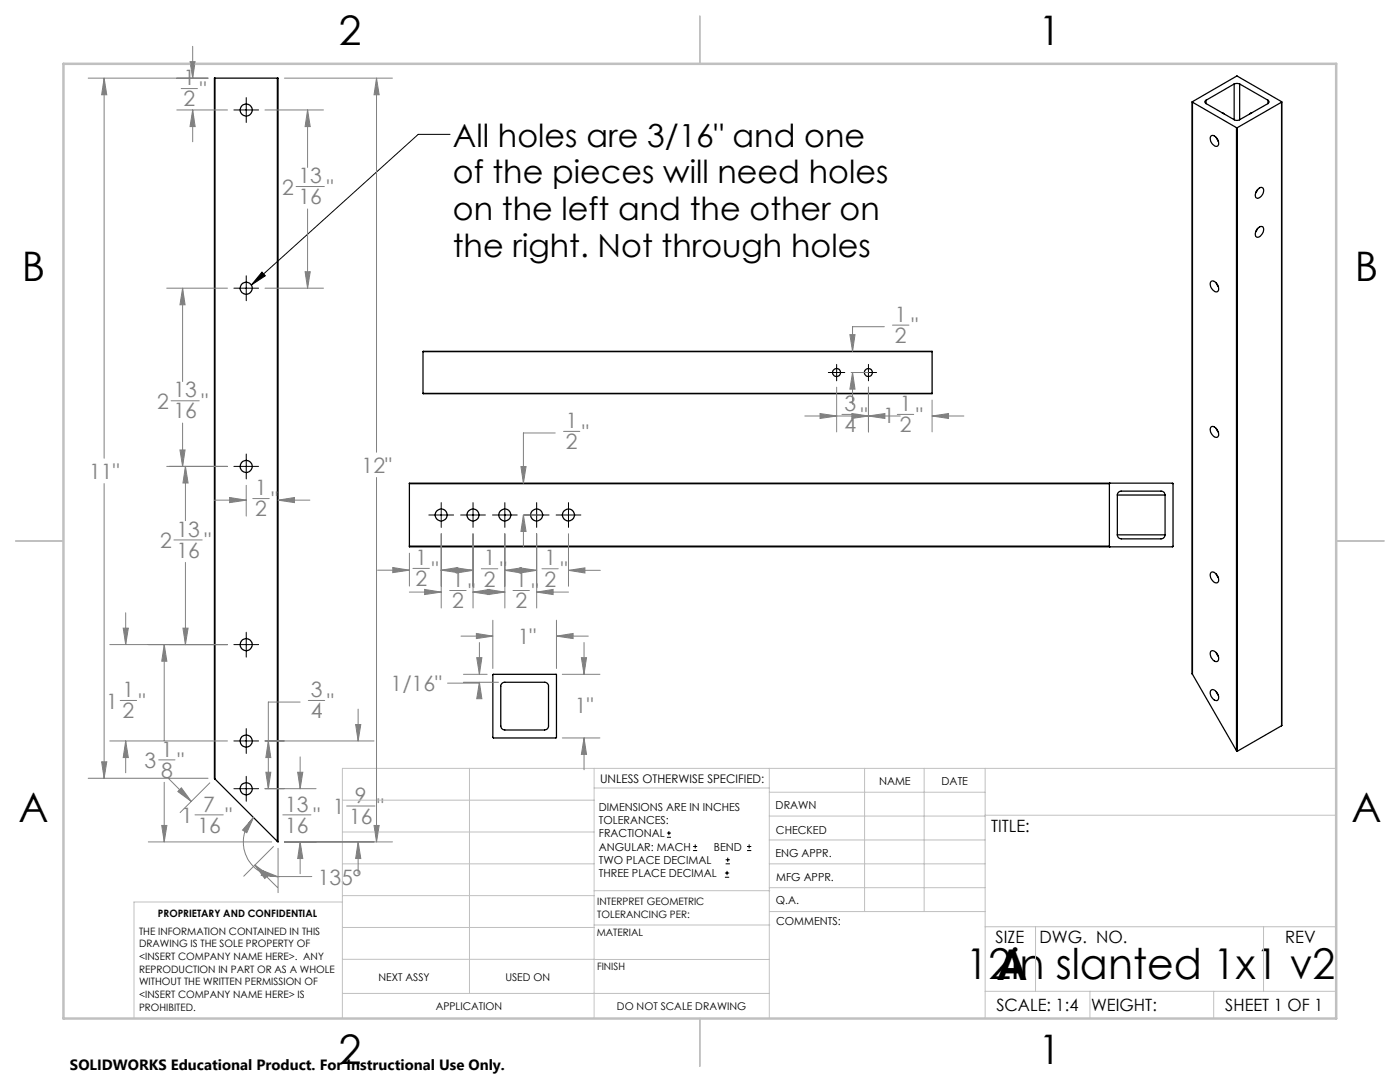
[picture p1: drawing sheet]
<svg xmlns="http://www.w3.org/2000/svg" width="279mm" height="216mm" viewBox="0 0 279 216" stroke-linecap="round" stroke-linejoin="round" font-family="sans-serif">
<g fill="none" stroke="#000" stroke-width=".25">
<path d="M42.9 15.6h-.1v139.7l.1 .1M42.9 15.6v139.8M42.9 15.6h12.5M55.4 15.6h.1v152.4l-.1-.1M55.4 15.6v152.3M246.3 16.8l.4-.1 .7 .1M246.3 16.8l-5.6 3.2M246.3 16.8v7.1M247.4 16.8l5.6 3.2M247.4 16.8v7.1M237.9 20.3l.1 114.2M238 20.4l-.1-.1 8.9-5.1 9 5.2"/>
<path d="M238 20.4l8.8 5.1M238 20.4v114.1M240.7 20a.35 .35 0 0 0-.2 .3 .35 .35 0 0 0 .2 .4M240.7 20.7l5.6 3.2M240.7 20v.7M241.7 27.1a1.29 1.29 0 0 1 1.5 1.4 .53 .53 0 0 1-.3 .7 .53 .53 0 0 1-.6-.2l-.7-.8a1 1 0 0 1 .1-1.1zM242.7 27.4l.4 .8M243.1 28.1h.1M243.8 22.5l.5 .2M246.3 23.9l.4 .1 .7-.1M246.8 25.5h.1M246.8 25.5v124.3"/>
<path d="M246.9 25.5v124.4M249.9 22.5l-.5 .2M250.9 38l.2-.3a.59 .59 0 0 1 1 0 1.47 1.47 0 0 1-1.3 1.8 1.09 1.09 0 0 1 .1-1.5zM251 37.8l-.4 .7M253 20a.37 .37 0 0 1 .3 .3 .37 .37 0 0 1-.3 .4M253 20.7l-5.6 3.2M253 20v.7M255.8 20.4l-8.9 5.1M255.8 20.4v124.4M255.8 20.3v124.5M241.7 56.2a1.29 1.29 0 0 1 1.5 1.4 .53 .53 0 0 1-.3 .6 .53 .53 0 0 1-.6-.2l-.7-.8a1 1 0 0 1 .1-1zM242.7 56.4l.4 .8"/>
<path d="M250.9 45.7l.2-.2a.59 .59 0 0 1 .8-.3 .59 .59 0 0 1 .3 .8l-.3 .6a.84 .84 0 0 1-1.3 .6l-.1-.5zM251 45.6l-.4 .7M84.4 70.2h101.6M84.4 78.5h101.6M84.4 70.2v8.3M186 70.2v8.3M81.7 96.5v-.1h152.3l.1 12.6-152.4 .1v-.1M81.7 96.5h139.7M81.7 96.5v12.5M221.4 96.5v12.5M221.5 96.4l-.1 .1M223 98.8a.77 .77 0 0 1 .8-.8h7.9a.78 .78 0 0 1 .8 .8"/>
<path d="M223 98.8v7.9M223 98.8h9.5M232.5 98.8v7.9M241.7 85.2a1.29 1.29 0 0 1 1.5 1.4 .54 .54 0 0 1-.3 .7 .54 .54 0 0 1-.6-.2l-.7-.8a1 1 0 0 1 .1-1.1zM242.7 85.5l.4 .8M81.7 109h139.7M221.4 109l.1 .1M223 106.7a.78 .78 0 0 0 .8 .8h7.9a.85 .85 0 0 0 .8-.8M223 106.7h9.5M241.7 114.2a1.02 1.02 0 0 1 1.3 .8l.2 .3a.66 .66 0 0 1-.3 1 .66 .66 0 0 1-.9-.4l-.4-.6a1 1 0 0 1 .1-1.1zM242.7 114.5l.4 .8M98.4 134.6h12.7l-.1 12.6h-12.6z"/>
<path d="M100.1 136.4l.5-.3h8.1a.77 .77 0 0 1 .8 .8v8a.78 .78 0 0 1-.8 .8h-7.9a.85 .85 0 0 1-.9-.8v-8.1zM238 134.5l8.8 15.3M241.6 130a1.01 1.01 0 0 1 1.5 .8l.1 .4a.61 .61 0 0 1-.3 .8 .61 .61 0 0 1-.8-.3l-.5-.9zM241.6 137.8a.87 .87 0 0 1 1.4 .5l.1 .3a.65 .65 0 0 1 .1 .9 .65 .65 0 0 1-.8 .2l-.7-.8-.2-.6zM242.7 130.2l.4 .8M242.7 138l.4 .7M42.9 155.4l12.5 12.5M246.8 149.8l.1 .1M255.8 144.8l-8.9 5.1"/>
<circle cx="49.1" cy="21.9" r="1.2"/>
<circle cx="49.1" cy="57.5" r="1.2"/>
<circle cx="166.9" cy="74.3" r=".8"/>
<circle cx="173.3" cy="74.3" r=".8"/>
<circle cx="49.1" cy="93.1" r="1.2"/>
<circle cx="88.1" cy="102.8" r="1.19"/>
<circle cx="94.4" cy="102.8" r="1.19"/>
<circle cx="100.8" cy="102.8" r="1.19"/>
<circle cx="107.1" cy="102.8" r="1.19"/>
<circle cx="113.5" cy="102.8" r="1.19"/>
<circle cx="49.1" cy="128.6" r="1.2"/>
<circle cx="49.1" cy="157.4" r="1.21"/>
<circle cx="49.1" cy="147.9" r="1.21"/>
</g>
<g fill="none" stroke="#000" stroke-width=".2">
<path d="M49.1 19.5v4.9M46.7 21.9h4.9M89.8 26.8h-6.3l-33.3 30.1M46.7 57.5h4.9M49.1 55v5M52.3 54.3l.7 .7-2.8 1.9zM165.3 74.3h3.3M167 72.7v3.3M171.7 74.3h3.2M173.3 72.7v3.3M46.7 93.1h4.9M49.1 90.6v5"/>
<path d="M85.6 102.8h4.9M88.1 100.3v4.9M91.9 102.8h5M94.4 100.3v4.9M98.3 102.8h4.9M100.8 100.3v4.9M104.6 102.8h5M107.1 100.3v4.9M111 102.8h4.9M113.5 100.3v4.9M46.7 128.6h4.9M49.1 126.2v4.9"/>
<path d="M46.7 147.8h4.9M46.7 157.4h4.9M49.1 145.4v5M49.1 154.9v5M133.1 167.1h.8M133.1 166.2h.8M133.5 165.8v.9M138.3 169.7h.8M138.3 168.9h.8M138.7 168.5v.8M144.7 175h.8M144.7 174.2h.8"/>
<path d="M144.8 172.4h.9M144.8 171.6h.9M145.1 173.8v.8M145.2 171.1v.9M149.1 169.7h.8M149.1 168.9h.8M149.5 168.5v.8"/>
</g>
<g fill="none" stroke="#808080" stroke-width=".2">
<path d="M17.6 15.6h23.9M20.8 15.6v75.8M20.8 15.6l.5 3.3h-1zM36.2 17.7h3.2M37.9 12.3h1l-.4 3.3zM38.5 9.2v6.4M56.8 15.6h21.5M75.1 15.6v74.6M75.1 15.6l.6 3.3h-1.1zM35.3 21.9h10.1M38.5 21.9v6.4M38.5 21.9l.4 3.4h-1z"/>
<path d="M52.9 21.9h11.7M59.1 37.2h5.6M61.4 21.9v11.5M61.4 21.9l.5 3.4h-1zM33.3 57.5h12.1M36.4 57.5v18.6M36.4 57.5l.5 3.3h-1zM52.9 57.5h11.7M60.9 54.2h1l-.5 3.3zM61.4 41.7v15.8M34.1 80h5.7M167 77.3v8.9"/>
<path d="M169.6 66.8h1l-.5 3.3zM169.9 74.3h3.4M170.1 74.3l.5 3.3h-1zM170.1 74.3v6.4M173.3 77.3v8.9M176.5 65.2h-6.4v4.9M178.1 64.9h3.3M186 79.8v6.4M20.8 96.5v58.8M33.3 93.1h12.1M35.9 89.8h1l-.5 3.3zM36.4 84.4v8.7"/>
<path d="M37 93.1v10.8M37 93.1l.5 3.3h-1zM42.8 99.8h6.3M45.8 99.3l3.3 .5-3.3 .5zM49.1 96.8v6.2M50.4 99.5h3.3M55.5 99.8h6.3M55.5 99.8l3.3-.5v1zM75.1 95.3v72.7M104 93.1h1l-.5 3.3zM110.8 86.4h-6.3v10M112.5 86.1h3.2"/>
<path d="M160.6 83h19.1M163.7 82.5l3.3 .5-3.3 .5zM168 82.7h3.3M170 82.5l3.3 .5-3.3 .5zM173.3 83l3.3-.5v1zM179.1 82.7h3.3M186 83l3.3-.5v1zM186 83h6.4M34.7 107.7h5.7M37 112.2v16.4M75.4 113.8h6.3M78.4 113.2l3.3 .6-3.3 .5z"/>
<path d="M81.7 110.4v6.5M81.7 118.1h6.4M82.4 113.4h3.3M84.7 117.6l3.4 .5-3.4 .5zM88.1 106.5v14.8M88.1 113.8h6.3M88.1 113.8l3.2-.6v1.1zM89.7 117.8h3.3M91.1 113.3l3.3 .5-3.3 .5zM94.4 106.5v14.8M94.4 118.1h6.4M94.4 118.1l3.3-.5v1z"/>
<path d="M96.1 113.5h3.2M97.4 117.6l3.4 .5-3.4 .5zM100.8 106.5v14.8M100.8 113.8h6.3M100.8 113.8l3.2-.5v1zM102.4 117.8h3.3M103.8 113.3l3.3 .5-3.3 .5zM104.5 102.8v6.3M104.5 102.8l.5 3.2h-1zM104.5 102.8h3.1M107.1 118.1h6.4M107.1 106.5v14.8"/>
<path d="M107.1 118.1l3.3-.5v1zM108.2 113.5h3.2M113.5 113.8h6.3M113.5 106.5v10.5M113.5 113.8l3.2-.5v1zM21.9 128.6h23.5M24 139.8h3.3M24.6 125.3h1l-.5 3.3zM25.1 122.3v6.3M32.8 128.6v19.2M32.8 128.6l.5 3.3h-1zM36.5 125.3h1l-.5 3.3z"/>
<path d="M61.5 139.8h3.3M92 126.9h6.4M92.5 134.5h4.7M92.5 136.1h7M95.1 126.4l3.3 .5-3.3 .5zM95.1 131.2h1.1l-.5 3.3zM95.7 136.1v.2h-6.4M95.7 128.2v6.3M95.7 136.1l.5 3.3h-1.1zM98.4 123.8v9.6M111.1 126.9l3.3-.5v1zM111.1 123.8v9.6"/>
<path d="M111.1 126.9h6.3M112.2 134.5h7.5M116 131.2h1.1l-.5 3.3zM116.6 128.2v6.3M17.6 155.3h23.9M20.3 152h1l-.5 3.3zM21.9 147.8h23.5M25.1 147.8v6.4M25.1 147.8l.5 3.4h-1zM31.7 151.6h3.2M32.8 156.1v11.9M33.7 155.4l4.5 4.5"/>
<path d="M36.2 157.2l2 2.7-2.7-2zM41.9 156.2l-6 5.9M52.9 157.4h10.2M52.9 147.8h21.7M53.1 154.1h.9l-.4 3.3zM53.6 147.8l.4 3.4h-.9zM59.4 154.1h1l-.5 3.3zM59.9 151v6.4M59.9 140.1h-6.3v17.3M71 144.6h1l-.5 3.2zM71.5 141.5v6.3M112.2 147.2h7.5"/>
<path d="M116.6 147.2v6.4M116.6 147.2l.5 3.3h-1.1zM29.6 168h24.6M32.3 164.7h1l-.5 3.3zM38.9 162.6h5.7M50.6 163.1l-1.4 3.1-.8-.6zM50.6 163.1a6.9 6.9 0 0 0-1.5 7.6 6.9 6.9 0 0 0 6.4 4.2M50.9 172.6l4.5 4.5M50.9 172.6l2.7 2-.8 .7zM52.4 173.7l3.1 1.2-3.4-.2zM54.6 168.9l-6 5.9M55.5 169.3v8.8"/>
<path d="M56.4 162.6h5.7M56.8 168h21.5M59.9 168v6.3M59.9 168l.5 3.3h-1zM62.2 174.9h-6.7M69.2 160.8h5.6M71.5 168l.5 3.3h-1zM71.5 168v6.3M74.6 164.7h1.1l-.6 3.3z"/>
</g>
<g fill="none" stroke="#c0c0c0" stroke-width=".2">
<path d="M68.3 159.7h50.3M93.7 153.3v44.9M118.6 153.3v49.9M118.6 157.2h34.9M153.5 153.3v49.9M153.5 158.1h43.1M172.5 153.3v28.6M184.4 153.3v28.6M196.6 153.3v49.9M266.7 153.3h-198.4v49.9M68.3 178.7h50.3M68.3 172.4h50.3"/>
<path d="M68.3 166h50.3M68.3 180h-41.6v23.2M118.6 177.7h35M153.5 167.6h43.1M153.5 162.8h43.1M153.5 172.4h43.1M153.5 177.1h43.1M196.6 162.7h70.1M68.3 198.2h85.2M68.3 191.4l85.2 .1M68.3 185.1h50.3M118.6 184.6h35"/>
<path d="M153.6 181.9h43M196.6 197.8h70.1M196.6 184.9h70.1M206.7 184.9v12.9M217.5 197.8v5.4M242.2 197.8v5.4M252.2 184.9v12.9"/>
</g>
<path d="M139.7 3.2v9.5M3.1 107.9h9.6M266.7 107.9h9.5M139.7 203.2v9.6" fill="none" stroke="#c0c0c0" stroke-width=".25"/>
<path d="M12.7 12.7h254v190.5h-254z" fill="none" stroke="#c0c0c0" stroke-width=".5"/>
<path d="M52.3 54.3l.7 .7-2.8 1.9z" fill="#000"/>
<path d="M20.3 152h1l-.5 3.3zM20.8 15.6l.5 3.3h-1zM74.6 164.7h1.1l-.6 3.3zM75.1 15.6l.6 3.3h-1.1zM36.2 157.2l2 2.7-2.7-2zM50.9 172.6l2.7 2-.8 .7zM50.6 163.1l-1.4 3.1-.8-.6zM52.4 173.7l3.1 1.2-3.4-.2zM45.8 99.3l3.3 .5-3.3 .5zM55.5 99.8l3.3-.5v1zM59.4 154.1h1l-.5 3.3zM59.9 168l.5 3.3h-1zM71 144.6h1l-.5 3.2zM71.5 168l.5 3.3h-1zM32.8 128.6l.5 3.3h-1zM32.3 164.7h1l-.5 3.3zM35.9 89.8h1l-.5 3.3zM36.4 57.5l.5 3.3h-1zM60.9 54.2h1l-.5 3.3zM61.4 21.9l.5 3.4h-1zM38.5 21.9l.4 3.4h-1zM37.9 12.3h1l-.4 3.3zM37 93.1l.5 3.3h-1zM36.5 125.3h1l-.5 3.3zM24.6 125.3h1l-.5 3.3zM25.1 147.8l.5 3.4h-1zM53.6 147.8l.4 3.4h-.9zM53.1 154.1h.9l-.4 3.3zM95.1 126.4l3.3 .5-3.3 .5zM111.1 126.9l3.3-.5v1zM116 131.2h1.1l-.5 3.3zM116.6 147.2l.5 3.3h-1.1zM95.1 131.2h1.1l-.5 3.3zM95.7 136.1l.5 3.3h-1.1zM88.1 113.8l3.2-.6v1.1zM78.4 113.2l3.3 .6-3.3 .5zM84.7 117.6l3.4 .5-3.4 .5zM94.4 118.1l3.3-.5v1zM100.8 113.8l3.2-.5v1zM91.1 113.3l3.3 .5-3.3 .5zM97.4 117.6l3.4 .5-3.4 .5zM107.1 118.1l3.3-.5v1zM103.8 113.3l3.3 .5-3.3 .5zM113.5 113.8l3.2-.5v1zM104.5 102.8l.5 3.2h-1zM104 93.1h1l-.5 3.3zM170 82.5l3.3 .5-3.3 .5zM186 83l3.3-.5v1zM163.7 82.5l3.3 .5-3.3 .5zM173.3 83l3.3-.5v1zM170.1 74.3l.5 3.3h-1zM169.6 66.8h1l-.5 3.3z" fill="#808080"/>
<g font-size="8.5">
<text x="192.7" y="195.4">12in slanted 1x1 v2</text>
<text x="198.9" y="195.5">A</text>
</g>
<g font-size="8.1">
<text x="67.6" y="8.9">2</text>
<text x="207.3" y="8.9">1</text>
<text x="4.4" y="56.2">B</text>
<text x="270.4" y="56.2">B</text>
<text x="3.7" y="164.1">A</text>
<text x="269.7" y="164.1">A</text>
<text x="67.6" y="212.4">2</text>
<text x="207.3" y="212.4">1</text>
</g>
<g font-size="6.3">
<text x="90.4" y="29.3">All holes are 3/16&quot; and one</text>
<text x="90.4" y="36.6">of the pieces will need holes</text>
<text x="90.4" y="44">on the left and the other on</text>
<text x="90.4" y="51.3">the right. Not through holes</text>
</g>
<g font-size="4.2" fill="#808080">
<text x="36.6" y="17">1</text>
<text x="36.6" y="21.2">2</text>
<text x="39.9" y="19.3">&quot;</text>
<text x="56.3" y="38.9">2</text>
<text x="59.6" y="36.6">13</text>
<text x="59.6" y="40.8">16</text>
<text x="65.2" y="38.9">&quot;</text>
<text x="178.6" y="64.2">1</text>
<text x="178.6" y="68.4">2</text>
<text x="181.9" y="66.5">&quot;</text>
<text x="31.3" y="81.6">2</text>
<text x="34.6" y="79.3">13</text>
<text x="34.6" y="83.5">16</text>
<text x="40.2" y="81.6">&quot;</text>
<text x="168.5" y="82">3</text>
<text x="179.6" y="82">1</text>
<text x="112.9" y="85.4">1</text>
<text x="112.9" y="89.6">2</text>
<text x="116.2" y="87.7">&quot;</text>
<text x="168.5" y="86.2">4</text>
<text x="171.8" y="84.3">&quot;</text>
<text x="176.3" y="84.3">1</text>
<text x="179.6" y="86.2">2</text>
<text x="182.8" y="84.3">&quot;</text>
<text x="17.8" y="95.6">11&quot;</text>
<text x="72.2" y="94.4">12&quot;</text>
<text x="50.9" y="98.8">1</text>
<text x="54.2" y="101.1">&quot;</text>
<text x="35.2" y="107.1">13</text>
<text x="50.9" y="103">2</text>
<text x="31.9" y="109.4">2</text>
<text x="35.2" y="111.3">16</text>
<text x="40.8" y="109.4">&quot;</text>
<text x="82.9" y="112.8">1</text>
<text x="96.5" y="112.8">1</text>
<text x="108.6" y="112.8">1</text>
<text x="82.9" y="117">2</text>
<text x="86.2" y="115.1">&quot;</text>
<text x="90.2" y="117.2">1</text>
<text x="93.5" y="119.5">&quot;</text>
<text x="96.5" y="117">2</text>
<text x="99.8" y="115.2">&quot;</text>
<text x="102.9" y="117.2">1</text>
<text x="106.2" y="119.5">&quot;</text>
<text x="108.6" y="117">2</text>
<text x="111.9" y="115.2">&quot;</text>
<text x="90.2" y="121.4">2</text>
<text x="102.9" y="121.4">2</text>
<text x="103.3" y="128.5">1&quot;</text>
<text x="78" y="137.9">1/16&quot;</text>
<text x="21.2" y="141.4">1</text>
<text x="24.5" y="139.1">1</text>
<text x="24.5" y="143.3">2</text>
<text x="27.7" y="141.4">&quot;</text>
<text x="62" y="139.1">3</text>
<text x="62" y="143.3">4</text>
<text x="65.3" y="141.4">&quot;</text>
<text x="114.7" y="142.3">1&quot;</text>
<text x="28.9" y="153.3">3</text>
<text x="32.1" y="151">1</text>
<text x="32.1" y="155.2">8</text>
<text x="35.4" y="153.3">&quot;</text>
<text x="40.6" y="161.9">7</text>
<text x="56.9" y="161.9">13</text>
<text x="70.8" y="160.2">9</text>
<text x="36.1" y="164.3">1</text>
<text x="39.4" y="166.1">16</text>
<text x="45" y="164.3">&quot;</text>
<text x="56.9" y="166.1">16</text>
<text x="62.5" y="164.3">&quot;</text>
<text x="66.4" y="162.5">1</text>
<text x="69.7" y="164.4">16</text>
<text x="75.3" y="162.5">&quot;</text>
<text x="63.4" y="176.5">135°</text>
</g>
<g font-size="3.4">
<text x="197.8" y="166">TITLE:</text>
<text x="198.7" y="188.1">SIZE</text>
<text x="207.5" y="188.1">DWG. NO.</text>
<text x="256.5" y="188.2">REV</text>
<text x="198.8" y="201.7">SCALE: 1:4</text>
<text x="217.7" y="201.8">WEIGHT:</text>
<text x="244.5" y="201.7">SHEET 1 OF 1</text>
</g>
<text font-size="3" x="14" y="213.5">SOLIDWORKS Educational Product. For Instructional Use Only.</text>
<text font-size="2.4" x="119.8" y="156.2">UNLESS OTHERWISE SPECIFIED:</text>
<g font-size="2.2">
<text x="119.5" y="161.8">DIMENSIONS ARE IN INCHES</text>
<text x="154.8" y="161.4">DRAWN</text>
<text x="175.4" y="156.6">NAME</text>
<text x="187.9" y="156.7">DATE</text>
<text x="119.5" y="164.4">TOLERANCES:</text>
<text x="119.5" y="167.1">FRACTIONAL</text>
<text x="154.9" y="166.3">CHECKED</text>
<text x="119.5" y="169.7">ANGULAR: MACH</text>
<text x="119.5" y="172.4">TWO PLACE DECIMAL</text>
<text x="142.5" y="169.7">BEND</text>
<text x="154.8" y="171">ENG APPR.</text>
<text x="119.5" y="175">THREE PLACE DECIMAL</text>
<text x="154.9" y="175.7">MFG APPR.</text>
<text x="154.9" y="180.4">Q.A.</text>
<text x="154.9" y="184.6">COMMENTS:</text>
</g>
<g font-size="2.1">
<text x="75.5" y="195.7">NEXT ASSY</text>
<text x="100.9" y="195.7">USED ON</text>
<text x="86.9" y="201.5">APPLICATION</text>
<text x="123.1" y="201.6">DO NOT SCALE DRAWING</text>
</g>
<g font-size="2">
<text x="31.5" y="182.9">PROPRIETARY AND CONFIDENTIAL</text>
<text x="119.2" y="180.6">INTERPRET GEOMETRIC</text>
<text x="119.2" y="183.1">TOLERANCING PER:</text>
<text x="27.8" y="186.5">THE INFORMATION CONTAINED IN THIS</text>
<text x="27.8" y="189">DRAWING IS THE SOLE PROPERTY OF</text>
<text x="27.8" y="191.6">&lt;INSERT COMPANY NAME HERE&gt;. ANY</text>
<text x="119.1" y="186.7">MATERIAL</text>
<text x="27.8" y="194.1">REPRODUCTION IN PART OR AS A WHOLE</text>
<text x="27.8" y="196.6">WITHOUT THE WRITTEN PERMISSION OF</text>
<text x="119.1" y="193.5">FINISH</text>
<text x="27.8" y="199.1">&lt;INSERT COMPANY NAME HERE&gt; IS</text>
<text x="27.8" y="201.7">PROHIBITED.</text>
</g>
</svg>
